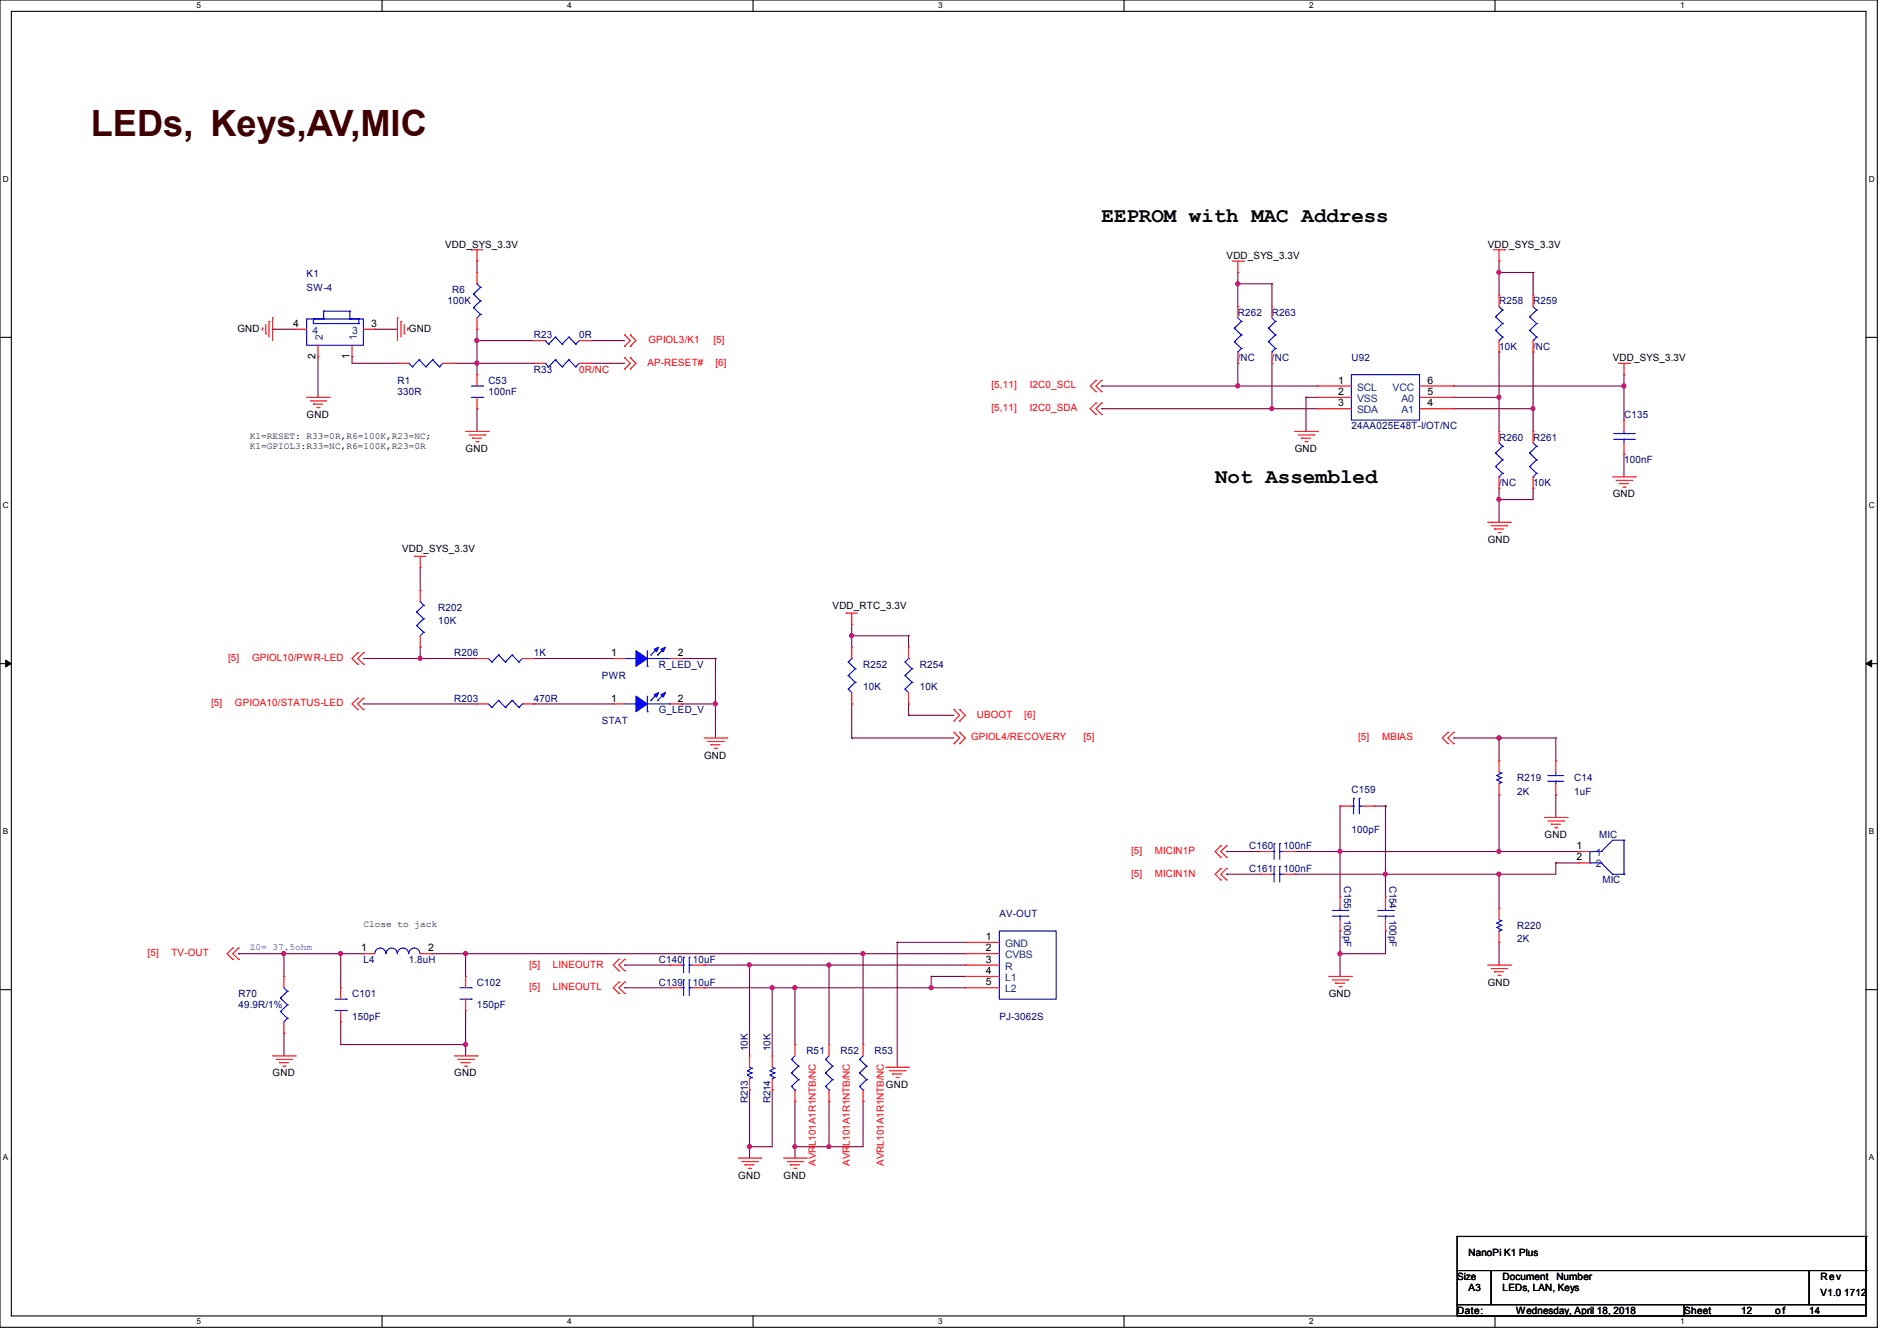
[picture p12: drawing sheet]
<svg xmlns="http://www.w3.org/2000/svg" width="297mm" height="210mm" viewBox="0 0 297 210" stroke-linecap="round" stroke-linejoin="round" font-family="sans-serif">
<path d="M0 0h293.9v207.9h-293.9zM1.8 1.8h290.3v204.3h-290.3z" fill="none" stroke="#000" stroke-width=".17"/>
<g fill="#fff">
<path d="M30.8 .2h.7v1.4h-.7z"/>
<path d="M30.8 206.2h.7v1.4h-.7z"/>
</g>
<path d="M59.8 0v1.8M59.8 206.1v1.8" fill="none" stroke="#000" stroke-width=".17"/>
<g fill="#fff">
<path d="M88.8 .2h.7v1.4h-.7z"/>
<path d="M88.8 206.2h.7v1.4h-.7z"/>
</g>
<path d="M117.9 0v1.8M117.9 206.1v1.8" fill="none" stroke="#000" stroke-width=".17"/>
<g fill="#fff">
<path d="M146.9 .2h.7v1.4h-.7z"/>
<path d="M146.9 206.2h.7v1.4h-.7z"/>
</g>
<path d="M176 0v1.8M176 206.1v1.8" fill="none" stroke="#000" stroke-width=".17"/>
<g fill="#fff">
<path d="M205 .2h.7v1.4h-.7z"/>
<path d="M205 206.2h.7v1.4h-.7z"/>
</g>
<path d="M234.1 0v1.8M234.1 206.1v1.8" fill="none" stroke="#000" stroke-width=".17"/>
<g fill="#fff">
<path d="M263.1 .2h.6v1.4h-.6z"/>
<path d="M263.1 206.2h.6v1.4h-.6z"/>
<path d="M.5 27.3h.9v1.4h-.9z"/>
<path d="M292.6 27.3h.9v1.4h-.9z"/>
<path d="M.5 78.4h.9v1.4h-.9z"/>
<path d="M292.6 78.4h.9v1.4h-.9z"/>
</g>
<path d="M0 52.8h1.8M292.1 52.8h1.8" fill="none" stroke="#000" stroke-width=".17"/>
<g fill="#fff">
<path d="M.5 129.5h.8v1.4h-.8z"/>
<path d="M292.6 129.5h.8v1.4h-.8z"/>
</g>
<path d="M0 103.9h1.8M292.1 103.9h1.8" fill="none" stroke="#000" stroke-width=".17"/>
<path d="M.9 103.4l.9 .5-.9 .5zM292.1 103.9l.9-.5v1z" fill="#000" stroke="#000" stroke-width=".16"/>
<g fill="#fff">
<path d="M.5 180.5h.8v1.4h-.8z"/>
<path d="M292.6 180.5h.8v1.4h-.8z"/>
</g>
<g fill="none" stroke="#000" stroke-width=".17">
<path d="M0 155h1.8M292.1 155h1.8M228.1 199h5.4v5.3h-5.4zM228.1 193.6h.1M228.1 193.6v5.4M228.1 193.6h64M233.5 199h49.8v5.3h-49.8zM283.3 199h8.8v5.3h-8.8zM292.1 193.6h.1M292.1 199h.1M292.1 193.6v5.4M228.1 204.3h35.6v1.8h-35.6z"/>
<path d="M263.7 204.3h28.4v1.8h-28.4z"/>
</g>
<g fill="none" stroke="#800040" stroke-width=".17">
<path d="M42.7 51.6h.1M42.7 51.6h3.5M49.8 55.8h.1M49.8 55.8v6.4M55.1 55.8h.1M55.1 55.8v1.1h7.1M58.7 51.6h.1M58.7 51.6h3.5M62.2 56.9h.1M71.1 56.9h.1M71.1 56.9h12.5M74.7 56.9h.1"/>
<path d="M74.7 40.9h.1M74.7 53.3h.1M74.7 51.6h.1M74.7 40.9v1.8M74.7 51.6v7.1M74.7 53.3h8.9M92.5 53.3h.1M92.5 56.9h.1M92.5 56.9h5.3M92.5 53.3h5.3M193.8 44.4h.1M193.8 56.9h.1"/>
<path d="M193.8 42.7h.1M193.8 42.7v5.3M193.8 56.9v3.6M193.8 44.4h5.3M199.1 44.4h.1M199.1 56.9h.1M199.1 44.4v3.6M199.1 56.9v7.1M234.7 42.7h.1M234.7 55.1h.1M234.7 40.9h.1M234.7 40.9v5.3"/>
<path d="M234.7 55.1v12.5M234.7 42.7h5.3M240 42.7h.1M240 55.1h.1M240 42.7v3.5M240 55.1v12.5M254.3 58.7h.1M254.3 58.7v7.1M74.7 64h.1M74.7 64v3.6M172.5 60.5h.1M172.5 64h.1"/>
<path d="M172.5 60.5h33.7M172.5 64h33.7M193.8 60.5h.1M199.1 64h.1M204.5 62.2h.1M204.5 62.2h1.7M204.5 62.2v5.4M227.6 60.5h.1M227.6 62.2h.1M227.6 64h.1M227.6 60.5h26.7M227.6 64h12.4"/>
<path d="M227.6 62.2h7.1M234.7 62.2h.1M234.7 78.2h.1M234.7 76.5h.1M234.7 76.5v5.3M240 64h.1M240 76.5h.1M240 76.5v1.7h-5.3M254.3 60.5h.1M254.3 71.1h.1M254.3 71.1v3.6M65.8 88.9h.1"/>
<path d="M65.8 88.9v3.6M133.3 99.6h.1M133.3 97.8h.1M133.3 97.8v3.5M133.3 99.6h8.9M142.2 99.6h.1M142.2 99.6v1.7M56.9 110.2h.1M56.9 103.1h.1M56.9 110.2h17.8M56.9 103.1h17.8M65.8 103.1h.1"/>
<path d="M65.8 101.3h.1M65.8 101.3v1.8M83.6 110.2h.1M83.6 103.1h.1M83.6 110.2h12.4M83.6 103.1h12.4M106.7 103.1h.1M106.7 110.2h.1M106.7 110.2h5.3M106.7 103.1h5.3M112 110.2h.1M112 103.1h.1"/>
<path d="M112 103.1v12.5M133.3 110.2h.1M133.3 115.6h.1M133.3 110.2v5.4M133.3 115.6h16.1M142.2 110.2h.1M142.2 112h.1M142.2 110.2v1.8M142.2 112h7.2M227.6 115.6h.1M227.6 115.6h16M234.7 115.6h.1"/>
<path d="M234.7 115.6v3.5M243.6 115.6h.1M243.6 115.6v3.5M192 133.3h.1M192 136.9h.1M192 136.9h5.4M192 133.3h5.4M202.7 133.3h.1M202.7 136.9h.1M202.7 133.3h44.4M209.8 133.3h.1M209.8 126.2h.1"/>
<path d="M209.8 126.2v14.3M215.1 126.2h1.8M216.9 136.9h.1M216.9 126.2h.1M216.9 126.2v14.3M234.7 136.9h.1M234.7 124.5h.1M234.7 133.3h.1M234.7 124.5v8.8M234.7 136.9v5.3M243.6 124.5h.1M243.6 135.1h.1"/>
<path d="M243.6 124.5v3.5M243.6 135.1v1.8h-40.9M243.6 135.1h3.5M37.3 149.4h.1M37.3 149.4h19.6M44.4 149.4h.1M44.4 149.4v3.5M53.3 149.4h.1M53.3 149.4v5.3M67.6 149.4h.1M67.6 149.4h83.5M72.9 149.4h.1"/>
<path d="M72.9 158.2h.1M72.9 149.4v3.5M72.9 158.2v7.2M97.8 151.1h.1M97.8 154.7h.1M97.8 151.1h7.1M97.8 154.7h7.1M110.2 154.7h.1M110.2 151.1h.1M110.2 151.1h40.9M110.2 154.7h40.9M117.3 151.1h.1"/>
<path d="M117.3 151.1v14.3M120.9 154.7h.1M120.9 154.7v10.7M124.5 154.7h.1M124.5 154.7v8.9M129.8 151.1h.1M129.8 151.1v12.5M135.1 149.4h.1M135.1 149.4v14.2M140.5 147.6h.1M140.5 147.6v19.5M140.5 147.6h10.6"/>
<path d="M145.8 152.9h.1M145.8 154.7h.1M145.8 152.9h5.3M145.8 152.9v1.8M209.8 149.4h.1M209.8 145.8h.1M209.8 145.8v7.1M216.9 145.8h.1M216.9 145.8v3.6h-7.1M234.7 147.6h.1M234.7 147.6v3.5M44.4 161.8h.1"/>
<path d="M44.4 161.8v3.6M53.3 160h.1M53.3 163.6h.1M53.3 160v3.6M53.3 163.6h19.6M72.9 163.6h.1M117.3 179.6h.1M117.3 170.7h.1M117.3 170.7v10.7M120.9 170.7h.1M120.9 170.7v8.9h-3.6M124.5 179.6h.1"/>
<path d="M124.5 172.5h.1M124.5 172.5v8.9M129.8 179.6h.1M129.8 172.5h.1M129.8 172.5v7.1M135.1 172.5h.1M135.1 172.5v7.1h-10.6"/>
</g>
<g fill="#f0f" stroke="#f0f" stroke-width=".17">
<circle cx="112" cy="110.2" r=".32"/>
<circle cx="65.8" cy="103.1" r=".32"/>
<circle cx="133.3" cy="99.5" r=".32"/>
<circle cx="254.2" cy="60.4" r=".32"/>
<circle cx="199.1" cy="64" r=".32"/>
<circle cx="234.7" cy="42.7" r=".32"/>
<circle cx="234.7" cy="62.2" r=".32"/>
<circle cx="240" cy="64" r=".32"/>
<circle cx="234.7" cy="78.2" r=".32"/>
<circle cx="193.8" cy="60.4" r=".32"/>
<circle cx="193.8" cy="44.4" r=".32"/>
<circle cx="74.7" cy="56.9" r=".32"/>
<circle cx="74.7" cy="53.3" r=".32"/>
<circle cx="129.8" cy="151.1" r=".32"/>
<circle cx="135.1" cy="149.3" r=".32"/>
<circle cx="124.4" cy="179.6" r=".32"/>
<circle cx="129.8" cy="179.6" r=".32"/>
<circle cx="124.4" cy="154.7" r=".32"/>
<circle cx="117.3" cy="151.1" r=".32"/>
<circle cx="72.9" cy="149.3" r=".32"/>
<circle cx="44.4" cy="149.3" r=".32"/>
<circle cx="53.3" cy="149.3" r=".32"/>
<circle cx="145.8" cy="154.7" r=".32"/>
<circle cx="117.3" cy="179.6" r=".32"/>
<circle cx="120.9" cy="154.7" r=".32"/>
<circle cx="72.9" cy="163.6" r=".32"/>
<circle cx="234.7" cy="136.9" r=".32"/>
<circle cx="234.7" cy="133.3" r=".32"/>
<circle cx="209.8" cy="133.3" r=".32"/>
<circle cx="216.9" cy="136.9" r=".32"/>
<circle cx="209.8" cy="149.3" r=".32"/>
<circle cx="234.7" cy="115.5" r=".32"/>
</g>
<g fill="none" stroke="#f00" stroke-width=".17">
<path d="M73.8 39.1h.1M73.8 39.1h1.8M74.7 39.1v1.8M233.8 39.1h1.8M234.7 39.1v1.8M235.6 39.1h.1M41.1 51.4h.1M41.1 51.4v.3M41.6 52.3h.1M41.6 50.8v1.5M42.1 50.3h.1M42.1 50.3v2.5"/>
<path d="M42.7 49.8h.1M42.7 49.8v3.5M46.2 51.6h.1M46.2 51.6h1.8M49.8 55.8h.1M49.8 54.1v1.7M55.1 55.8h.1M55.1 54.1v1.7M56.9 51.6h1.8M58.7 51.6h.1M62.2 49.8h.1M62.2 56.9h.1"/>
<path d="M62.2 56.9h1.8M62.2 49.8v3.5M62.8 50.3h.1M62.8 50.3v2.5M63.3 52.3h.1M63.3 50.8v1.5M63.8 51.4h.1M63.8 51.4v.3M69.3 56.9h1.8M71.1 56.9h.1M74.7 40.9h.1M74.7 51.6h.1"/>
<path d="M74.7 42.7h.1M74.7 58.7h.1M74.7 42.7v1.7M74.7 49.8v1.8M74.7 58.7v1.8M83.6 53.3h.1M83.6 56.9h.1M83.6 56.9h1.7M83.6 53.3h1.7M90.7 56.9h1.8M90.7 53.3h1.8M92.5 53.3h.1"/>
<path d="M92.5 56.9h.1M97.8 57.8h.1M97.8 56h.1M97.8 52.5h.1M97.8 54.2h.1M97.8 56l.9 .9-.9 .9M97.8 52.5l.9 .8-.9 .9M98.7 57.8h.1M98.7 56h.1M98.7 52.5h.1M98.7 54.2h.1M98.7 56l.9 .9-.9 .9"/>
<path d="M98.7 52.5l.9 .8-.9 .9M171.6 59.6h.1M171.6 59.6l-.9 .9 .9 .8M172.5 59.6h.1M172.5 59.6l-.9 .9 .9 .8M192.9 40.9h1.8M193.8 42.7h.1M193.8 48h.1M193.8 56.9h.1M193.8 40.9v1.8M193.8 48v1.8M193.8 55.1v1.8"/>
<path d="M194.7 40.9h.1M199.1 48h.1M199.1 56.9h.1M199.1 48v1.8M199.1 55.1v1.8M234.7 40.9h.1M234.7 46.2h.1M234.7 55.1h.1M234.7 46.2v1.8M234.7 53.3v1.8M240 46.2h.1M240 55.1h.1"/>
<path d="M240 46.2v1.8M240 53.3v1.8M253.4 56.9h1.7M254.3 58.7h.1M254.3 56.9v1.8M255.1 56.9h.1M48 62.2h3.6M48.6 62.8h2.4M49.1 63.3h.1M49.1 63.3h1.4M49.6 63.8h.4M50 63.8h.1"/>
<path d="M51 62.8h.1M51.6 62.2h.1M72.9 67.6h3.6M73.4 68.1h2.5M74 68.6h.1M74 68.6h1.4M74.5 69.2h.3M74.7 64h.1M74.7 62.2v1.8M74.8 69.2h.1M75.9 68.1h.1M76.5 67.6h.1"/>
<path d="M171.6 61.3h.1M171.6 64.9h.1M171.6 63.1h.1M171.6 63.1l-.9 .9 .9 .9M172.5 61.3h.1M172.5 64.9h.1M172.5 63.1h.1M172.5 63.1l-.9 .9 .9 .9M202.7 67.6h3.5M203.2 68.1h2.5M203.8 68.6h.1M203.8 68.6h1.4"/>
<path d="M204.3 69.2h.3M204.6 69.2h.1M205.7 68.1h.1M206.2 67.6h.1M206.2 60.5h.1M206.2 62.2h.1M206.2 64h.1M206.2 62.2h5.4M206.2 60.5h5.4M206.2 64h5.4M222.2 62.2h5.4M222.2 60.5h5.4"/>
<path d="M222.2 64h5.4M227.6 64h.1M227.6 62.2h.1M227.6 60.5h.1M234.7 67.6h.1M234.7 76.5h.1M234.7 67.6v1.7M234.7 74.7v1.8M240 67.6h.1M240 76.5h.1M240 67.6v1.7M240 74.7v1.8"/>
<path d="M252.5 74.7h3.5M253 75.2h2.5M253.5 75.7h.1M253.5 75.7h1.5M254.1 76.3h.3M254.3 65.8h.1M254.3 71.1h.1M254.3 65.8v1.8M254.3 69.3v1.8M254.4 76.3h.1M255.5 75.2h.1M256 74.7h.1"/>
<path d="M64.9 87.1h.1M64.9 87.1h1.8M65.8 88.9h.1M65.8 92.5h.1M65.8 87.1v1.8M65.8 92.5v1.7M65.8 99.6v1.7M132.5 96h.1M132.5 96h1.7M133.3 97.8h.1M133.3 96v1.8M232.9 81.8h3.6"/>
<path d="M233.5 82.3h2.4M234 82.8h.1M234 82.8h1.4M234.5 83.4h.4M234.9 83.4h.1M235.9 82.3h.1M236.5 81.8h.1M56 104h.1M56 102.2h.1M56 111.1h.1M56 109.3h.1M56 102.2l-.9 .9 .9 .9"/>
<path d="M56 109.3l-.9 .9 .9 .9M56.9 104h.1M56.9 102.2h.1M56.9 111.1h.1M56.9 109.3h.1M56.9 102.2l-.9 .9 .9 .9M56.9 109.3l-.9 .9 .9 .9M65.8 101.3h.1M74.7 103.1h.1M74.7 110.2h.1M74.7 110.2h1.8M74.7 103.1h1.8"/>
<path d="M81.8 110.2h1.8M81.8 103.1h1.8M83.6 103.1h.1M83.6 110.2h.1M96 110.2h.1M96 103.1h.1M96 110.2h1.8M96 103.1h1.8M104.9 110.2h1.8M104.9 103.1h1.8M106.7 110.2h.1M106.7 103.1h.1"/>
<path d="M110.2 115.6h3.6M110.8 116.1h2.4M111.3 116.6h.1M111.3 116.6h1.4M111.8 117.2h.4M112.2 117.2h.1M113.2 116.1h.1M113.8 115.6h.1M133.3 110.2h.1M133.3 101.3h.1M133.3 101.3v1.8M133.3 108.5v1.7"/>
<path d="M142.2 110.2h.1M142.2 101.3h.1M142.2 101.3v1.8M142.2 108.5v1.7M149.4 116.5h.1M149.4 114.7h.1M149.4 112.9h.1M149.4 111.1h.1M149.4 114.7l.8 .9-.8 .9M149.4 111.1l.8 .9-.8 .9M150.2 116.5h.1M150.2 114.7h.1"/>
<path d="M150.2 112.9h.1M150.2 111.1h.1M150.2 114.7l.9 .9-.9 .9M150.2 111.1l.9 .9-.9 .9M226.7 116.5h.1M226.7 114.7h.1M226.7 114.7l-.9 .9 .9 .9M227.6 116.5h.1M227.6 114.7h.1M227.6 114.7l-.9 .9 .9 .9M234.7 119.1h.1M234.7 119.1v1.8"/>
<path d="M243.6 119.1h.1M243.6 119.1v1.8M191.1 134.2h.1M191.1 132.5h.1M191.1 137.8h.1M191.1 136h.1M191.1 132.5l-.9 .8 .9 .9M191.1 136l-.9 .9 .9 .9M192 134.2h.1M192 132.5h.1M192 137.8h.1M192 136h.1"/>
<path d="M192 132.5l-.9 .8 .9 .9M192 136l-.9 .9 .9 .9M197.4 133.3h.1M197.4 136.9h.1M197.4 133.3h1.7M197.4 136.9h1.7M200.9 133.3h1.8M200.9 136.9h1.8M202.7 133.3h.1M202.7 136.9h.1M209.8 126.2h.1M209.8 126.2h1.8"/>
<path d="M213.4 126.2h1.7M215.1 126.2h.1M234.7 124.5h.1M234.7 122.7v1.8M241.8 128h3.6M242.4 128.6h2.4M242.9 129.1h.1M242.9 129.1h1.4M243.4 129.6h.4M243.6 124.5h.1M243.6 122.7v1.8M243.8 129.6h.1"/>
<path d="M244.8 128.6h.1M245.4 128h.1M247.1 133.3h.1M247.1 135.1h.1M247.1 133.3h1.8M247.1 135.1h1.8M36.4 150.2h.1M36.4 148.5h.1M36.4 148.5l-.8 .9 .8 .8M37.3 150.2h.1M37.3 148.5h.1M37.3 148.5l-.9 .9 .9 .8"/>
<path d="M44.4 152.9h.1M44.4 152.9v1.8M53.3 154.7h.1M53.3 154.7v1.8M53.3 158.2v1.8M56.9 149.4h.1M56.9 149.4h1.8M65.8 149.4h1.8M67.6 149.4h.1M72.9 158.2h.1M72.9 152.9h.1M72.9 152.9v1.8"/>
<path d="M72.9 156.5v1.7M96.9 152h.1M96.9 150.2h.1M96.9 155.6h.1M96.9 153.8h.1M96.9 150.2l-.9 .9 .9 .9M96.9 153.8l-.9 .9 .9 .9M97.8 152h.1M97.8 150.2h.1M97.8 155.6h.1M97.8 153.8h.1M97.8 150.2l-.9 .9 .9 .9"/>
<path d="M97.8 153.8l-.9 .9 .9 .9M104.9 154.7h.1M104.9 151.1h.1M104.9 151.1h1.8M104.9 154.7h1.8M108.5 151.1h1.7M108.5 154.7h1.7M110.2 154.7h.1M110.2 151.1h.1M151.1 147.6h.1M151.1 149.4h.1M151.1 151.1h.1"/>
<path d="M151.1 152.9h.1M151.1 154.7h.1M151.1 151.1h5.4M151.1 152.9h5.4M151.1 154.7h5.4M151.1 147.6h5.4M151.1 149.4h5.4M208 152.9h3.6M208.6 153.5h2.4M209.1 154h.1M209.1 154h1.4M209.6 154.5h.4"/>
<path d="M209.8 140.5h.1M209.8 145.8h.1M209.8 140.5v1.7M209.8 144v1.8M210 154.5h.1M211 153.5h.1M211.6 152.9h.1M216.9 140.5h.1M216.9 145.8h.1M216.9 140.5v1.7M216.9 144v1.8M232.9 151.1h3.6"/>
<path d="M233.5 151.7h2.4M234 152.2h.1M234 152.2h1.4M234.5 152.7h.4M234.7 142.2h.1M234.7 147.6h.1M234.7 142.2v1.8M234.7 145.8v1.8M234.9 152.7h.1M235.9 151.7h.1M236.5 151.1h.1M42.7 165.4h3.5"/>
<path d="M43.2 165.9h2.5M43.7 166.4h.1M43.7 166.4h1.5M44.3 167h.3M44.4 161.8h.1M44.4 160v1.8M44.6 167h.1M45.7 165.9h.1M46.2 165.4h.1M53.3 160h.1M71.1 165.4h3.6M71.7 165.9h2.4"/>
<path d="M72.2 166.4h.1M72.2 166.4h1.4M72.7 167h.4M73.1 167h.1M74.1 165.9h.1M74.7 165.4h.1M117.3 165.4h.1M117.3 170.7h.1M117.3 165.4v1.7M117.3 168.9v1.8M120.9 165.4h.1M120.9 170.7h.1"/>
<path d="M120.9 165.4v1.7M120.9 168.9v1.8M124.5 163.6h.1M124.5 172.5h.1M124.5 163.6v1.8M124.5 170.7v1.8M129.8 163.6h.1M129.8 172.5h.1M129.8 163.6v1.8M129.8 170.7v1.8M135.1 163.6h.1M135.1 172.5h.1"/>
<path d="M135.1 163.6v1.8M135.1 170.7v1.8M138.7 167.1h3.5M139.2 167.7h2.5M139.7 168.2h.1M139.7 168.2h1.5M140.3 168.7h.3M140.6 168.7h.1M141.7 167.7h.1M142.2 167.1h.1M115.6 181.4h3.5M116.1 181.9h2.5"/>
<path d="M116.6 182.4h.1M116.6 182.4h1.5M117.2 183h.3M117.5 183h.1M118.6 181.9h.1M119.1 181.4h.1M122.7 181.4h3.5M123.2 181.9h2.5M123.7 182.4h.1M123.7 182.4h1.5M124.3 183h.3M124.6 183h.1"/>
<path d="M125.7 181.9h.1M126.2 181.4h.1"/>
</g>
<g fill="none" stroke="#00f" stroke-width=".17">
<path d="M48 50h8.9v4.1h-8.9zM49.1 50.7h.1M49.1 50h.1M49.1 50.7h7.1M49.1 50v.7M49.1 50h1.6M50.7 50h.1M50.7 48.7h.1M50.7 48.7v1.3M50.7 48.7h4.1M54.8 48.7h.1M54.8 50h.1"/>
<path d="M54.8 50h1.4M54.8 48.7v1.3M56.2 50h.1M56.2 50.7h.1M56.2 50v.7M64 56.9h.1M64 56.9l.6 .5M64.6 57.4h.1M65.6 56.3h.1M65.6 56.3l1.1 1.1M65.6 56.3l-1 1.1M66.7 57.4h.1"/>
<path d="M67.7 56.3h.1M67.7 56.3l1.1 1.1M67.7 56.3l-1 1.1M68.8 57.4h.1M69.3 56.9l-.5 .5M74.1 48.2h.1M74.1 46.1h.1M74.1 48.2l1.1 1M74.1 46.1l1.1 1M74.7 44.4h.1M74.7 44.4l.5 .6M75.2 49.2h.1"/>
<path d="M75.2 47.1h.1M75.2 45h.1M75.2 49.2l-.5 .6M75.2 47.1l-1.1 1.1M75.2 45l-1.1 1.1M85.3 53.3h.1M85.3 56.9h.1M85.3 53.3l.6 .6M85.3 56.9l.6 .5M85.9 53.9h.1M85.9 57.4h.1M87 52.8h.1"/>
<path d="M87 56.3h.1M87 52.8l1 1.1M87 52.8l-1.1 1.1M87 56.3l1 1.1M87 56.3l-1.1 1.1M88 53.9h.1M88 57.4h.1M89.1 52.8h.1M89.1 56.3h.1M89.1 52.8l1 1.1M89.1 52.8l-1.1 1.1M89.1 56.3l1 1.1"/>
<path d="M89.1 56.3l-1.1 1.1M90.1 53.9h.1M90.1 57.4h.1M90.7 53.3l-.6 .6M90.7 56.9l-.6 .5M193.3 51.4h.1M193.3 53.5h.1M193.3 51.4l1.1 1.1M193.3 53.5l1.1 1.1M193.8 55.1h.1M193.8 49.8l.6 .5M194.4 50.3h.1"/>
<path d="M194.4 52.5h.1M194.4 54.6h.1M194.4 50.3l-1.1 1.1M194.4 52.5l-1.1 1M194.4 54.6l-.6 .5M198.6 51.4h.1M198.6 53.5h.1M198.6 51.4l1.1 1.1M198.6 53.5l1.1 1.1M199.1 55.1h.1M199.1 49.8l.6 .5M199.7 50.3h.1"/>
<path d="M199.7 52.5h.1M199.7 54.6h.1M199.7 50.3l-1.1 1.1M199.7 52.5l-1.1 1M199.7 54.6l-.6 .5M211.6 58.7h10.6v7.1h-10.6zM234.1 49.6h.1M234.1 51.7h.1M234.1 49.6l1.1 1.1M234.1 51.7l1.1 1.1M234.7 53.3h.1M234.7 48l.5 .6"/>
<path d="M235.2 48.6h.1M235.2 50.7h.1M235.2 52.8h.1M235.2 48.6l-1.1 1M235.2 50.7l-1.1 1M235.2 52.8l-.5 .5M239.5 49.6h.1M239.5 51.7h.1M239.5 49.6l1.1 1.1M239.5 51.7l1.1 1.1M240 53.3h.1M240 48l.6 .6"/>
<path d="M240.6 48.6h.1M240.6 50.7h.1M240.6 52.8h.1M240.6 48.6l-1.1 1M240.6 50.7l-1.1 1M240.6 52.8l-.6 .5M73.8 62.2h1.8M73.8 60.5h1.8M75.6 62.2h.1M75.6 60.5h.1M234.1 71h.1M234.1 73.1h.1"/>
<path d="M234.1 71l1.1 1M234.1 73.1l1.1 1M234.7 74.7h.1M234.7 69.3l.5 .6M235.2 69.9h.1M235.2 72h.1M235.2 74.1h.1M235.2 69.9l-1.1 1.1M235.2 72l-1.1 1.1M235.2 74.1l-.5 .6M239.5 71h.1M239.5 73.1h.1"/>
<path d="M239.5 71l1.1 1M239.5 73.1l1.1 1M240 74.7h.1M240 69.3l.6 .6M240.6 69.9h.1M240.6 72h.1M240.6 74.1h.1M240.6 69.9l-1.1 1.1M240.6 72l-1.1 1.1M240.6 74.1l-.6 .6M252.6 68.8h3.3M252.6 67.9h3.3"/>
<path d="M254.3 67.9h.1M254.3 68.8h.1M254.3 67.6v.3M254.3 68.8v.5M255.9 68.8h.1M255.9 67.9h.1M65.2 98h.1M65.2 95.8h.1M65.2 98l1.1 1M65.2 95.8l1.1 1.1M65.8 94.2h.1M65.8 94.2l.5 .6"/>
<path d="M66.3 99h.1M66.3 96.9h.1M66.3 94.8h.1M66.3 99l-.5 .6M66.3 96.9l-1.1 1.1M66.3 94.8l-1.1 1M76.5 103.1l.5 .6M76.5 110.2l.5 .6M77 103.7h.1M77 110.8h.1M78.1 102.6h.1M78.1 109.7h.1"/>
<path d="M78.1 102.6l-1.1 1.1M78.1 102.6l1 1.1M78.1 109.7l-1.1 1.1M78.1 109.7l1 1.1M79.1 103.7h.1M79.1 110.8h.1M80.2 102.6h.1M80.2 109.7h.1M80.2 102.6l-1.1 1.1M80.2 102.6l1 1.1M80.2 109.7l-1.1 1.1M80.2 109.7l1 1.1"/>
<path d="M81.2 103.7h.1M81.2 110.8h.1M81.8 103.1h.1M81.8 110.2h.1M81.8 103.1l-.6 .6M81.8 110.2l-.6 .6M97.8 110.2h1.8M97.8 103.1h1.8M99.6 110.2h.1M99.6 103.1h.1M101.3 111.5h.1M101.3 104.4h.1"/>
<path d="M101.3 101.9v2.5M101.3 109v2.5M101.3 110.2h3.6M101.3 103.1h3.6M101.9 109.7h.1M101.9 102.6h.1M103 109.7h.1M103 102.6h.1M103 108.6l-1.1 1.1M103 101.5l-1.1 1.1M104 108.6l-1 1.1M104 101.5l-1 1.1"/>
<path d="M104.9 110.2h.1M104.9 103.1h.1M132.8 107.9h.1M132.8 105.8h.1M132.8 103.7h.1M132.8 107.9l.5 .6M132.8 105.8l1.1 1M132.8 103.7l1.1 1M133.3 103.1h.1M133.3 103.1l-.5 .6M133.9 106.8h.1M133.9 104.7h.1"/>
<path d="M133.9 106.8l-1.1 1.1M133.9 104.7l-1.1 1.1M141.7 107.9h.1M141.7 105.8h.1M141.7 103.7h.1M141.7 107.9l.5 .6M141.7 105.8l1.1 1M141.7 103.7l1.1 1M142.2 103.1h.1M142.2 103.1l-.5 .6M142.8 106.8h.1M142.8 104.7h.1"/>
<path d="M142.8 106.8l-1.1 1.1M142.8 104.7l-1.1 1.1M199.1 133.3h.4M199.1 136.9h.4M199.5 133.3h.1M199.5 132.1h.1M199.5 136.9h.1M199.5 135.7h.1M199.5 132.1v2.5M199.5 135.7v2.4M200.4 132.1h.1M200.4 133.3h.1"/>
<path d="M200.4 135.7h.1M200.4 136.9h.1M200.4 133.3h.5M200.4 132.1v2.5M200.4 135.7v2.4M200.4 136.9h.5M211.6 126.2h.3M211.9 126.2h.1M211.9 125h.1M211.9 125v2.5M212.8 125h.1M212.8 126.2h.1"/>
<path d="M212.8 126.2h.6M212.8 125v2.5M234.4 121.5h.1M234.4 122.1h.1M234.4 121.5l.6 .3M234.4 122.1l.6 .4M234.7 122.7h.1M234.7 120.9l.3 .2M235 121.1h.1M235 121.8h.1M235 122.5h.1M235 121.1l-.6 .4"/>
<path d="M235 121.8l-.6 .3M235 122.5l-.3 .2M242.4 121.5h.1M242.4 122.3h.1M242.4 121.5h2.4M242.4 122.3h2.4M243.6 122.3h.1M243.6 121.5h.1M243.6 120.9v.6M243.6 122.3v.4M248.9 135.1h.1M248.9 133.3h.1"/>
<path d="M248.9 133.3h1.8M248.9 135.1h1.8M248.9 133.3v1.8M250.7 133.3h.1M250.7 135.1h.1M250.7 135.1l1.8 1.8h1.8M254.3 136.9h.1M254.3 131.6h.1M254.3 131.6v5.3M254.3 131.6h-1.8l-1.8 1.7M43.9 156.3h.1M43.9 158.4h.1"/>
<path d="M43.9 156.3l1.1 1.1M43.9 158.4l1.1 1.1M44.4 154.7l.6 .5M45 155.2h.1M45 157.4h.1M45 159.5h.1M45 155.2l-1.1 1.1M45 157.4l-1.1 1M45 159.5l-.6 .5M52.5 158.2h1.7M52.5 156.5h1.7M54.2 158.2h.1"/>
<path d="M54.2 156.5h.1M58.7 149.4a.87 .87 0 0 1 .8-.9 .87 .87 0 0 1 .9 .9M60.5 149.4a.87 .87 0 0 1 .8-.9 .87 .87 0 0 1 .9 .9M62.2 149.4a.87 .87 0 0 1 .9-.9 .87 .87 0 0 1 .9 .9M64 149.4a.87 .87 0 0 1 .9-.9 .87 .87 0 0 1 .8 .9M72 154.7h1.8M72 156.5h1.8M73.8 156.5h.1M73.8 154.7h.1M106.7 154.7h.3M106.7 151.1h.3M107 154.7h.1"/>
<path d="M107 153.5h.1M107 151.1h.1M107 149.9h.1M107 149.9v2.5M107 153.5v2.4M107.9 153.5h.1M107.9 154.7h.1M107.9 149.9h.1M107.9 151.1h.1M107.9 154.7h.6M107.9 149.9v2.5M107.9 153.5v2.4"/>
<path d="M107.9 151.1h.6M156.5 145.8h8.9v10.7h-8.9zM208.6 143.5h2.4M208.6 142.6h2.4M209.8 142.6h.1M209.8 143.5h.1M209.8 142.2v.4M209.8 143.5v.5M211 143.5h.1M211 142.6h.1M215.7 143.5h2.4M215.7 142.6h2.4"/>
<path d="M216.9 142.6h.1M216.9 143.5h.1M216.9 142.2v.4M216.9 143.5v.5M218.1 143.5h.1M218.1 142.6h.1M234.4 144.6h.1M234.4 145.2h.1M234.4 144.6l.6 .3M234.4 145.2l.6 .4M234.7 145.8h.1M234.7 144l.3 .2"/>
<path d="M235 144.2h.1M235 144.9h.1M235 145.6h.1M235 144.2l-.6 .4M235 144.9l-.6 .3M235 145.6l-.3 .2M44.4 160h.1M117 167.7h.1M117 168.4h.1M117 167.7l.7 .3M117 168.4l.7 .3M117.3 168.9h.1"/>
<path d="M117.3 167.1l.4 .2M117.7 167.3h.1M117.7 168h.1M117.7 168.7h.1M117.7 167.3l-.7 .4M117.7 168l-.7 .4M117.7 168.7l-.4 .2M120.6 167.7h.1M120.6 168.4h.1M120.6 167.7l.6 .3M120.6 168.4l.6 .3M120.9 168.9h.1"/>
<path d="M120.9 167.1l.3 .2M121.2 167.3h.1M121.2 168h.1M121.2 168.7h.1M121.2 167.3l-.6 .4M121.2 168l-.6 .4M121.2 168.7l-.3 .2M123.9 165.9h.1M123.9 168h.1M123.9 170.1h.1M123.9 165.9l1.1 1.1M123.9 168l1.1 1.1"/>
<path d="M123.9 170.1l.6 .6M124.5 170.7h.1M124.5 165.4l-.6 .5M125 167h.1M125 169.1h.1M125 167l-1.1 1M125 169.1l-1.1 1M129.2 165.9h.1M129.2 168h.1M129.2 170.1h.1M129.2 165.9l1.1 1.1M129.2 168l1.1 1.1"/>
<path d="M129.2 170.1l.6 .6M129.8 170.7h.1M129.8 165.4l-.6 .5M130.3 167h.1M130.3 169.1h.1M130.3 167l-1.1 1M130.3 169.1l-1.1 1M134.6 165.9h.1M134.6 168h.1M134.6 170.1h.1M134.6 165.9l1.1 1.1M134.6 168l1.1 1.1"/>
<path d="M134.6 170.1l.5 .6M135.1 170.7h.1M135.1 165.4l-.5 .5M135.7 167h.1M135.7 169.1h.1M135.7 167l-1.1 1M135.7 169.1l-1.1 1"/>
</g>
<g fill="#00f" stroke="#00f" stroke-width=".17">
<path d="M99.6 109l1.7 1.2-1.7 1.3z" fill-rule="evenodd"/>
<path d="M103.5 108.8l.7-.3-.4 .7z" fill-rule="evenodd"/>
<path d="M102.4 108.8l.7-.3-.3 .7z" fill-rule="evenodd"/>
<path d="M99.6 101.9l1.7 1.2-1.7 1.3z" fill-rule="evenodd"/>
<path d="M103.5 101.7l.7-.4-.4 .8z" fill-rule="evenodd"/>
<path d="M102.4 101.7l.7-.4-.3 .8z" fill-rule="evenodd"/>
</g>
<text font-size="5.7" fill="#400000" x="14.2" y="21.3">LEDs, Keys,AV,MIC</text>
<g font-size="3.3">
<text x="172.5" y="34.7">EEPROM with MAC Address</text>
<text x="190.2" y="75.6">Not Assembled</text>
</g>
<g font-size="1.6">
<text x="69.7" y="38.8">VDD_SYS_3.3V</text>
<text x="192" y="40.6">VDD_SYS_3.3V</text>
<text x="232.9" y="38.8">VDD_SYS_3.3V</text>
<text x="37.2" y="51.9">GND</text>
<text x="45.9" y="51.2">4</text>
<text x="58.1" y="51.2">3</text>
<text x="64" y="51.9">GND</text>
<text x="49.4" y="56.2" transform="rotate(-90 49.4 56.2)">2</text>
<text x="54.7" y="56.2" transform="rotate(-90 54.7 56.2)">1</text>
<text x="252.5" y="56.6">VDD_SYS_3.3V</text>
<text x="48" y="65.4">GND</text>
<text x="209.5" y="60.1">1</text>
<text x="209.5" y="61.8">2</text>
<text x="209.5" y="63.6">3</text>
<text x="223.5" y="63.6">4</text>
<text x="223.5" y="61.8">5</text>
<text x="223.5" y="60.1">6</text>
<text x="72.9" y="70.8">GND</text>
<text x="202.7" y="70.8">GND</text>
<text x="252.5" y="77.9">GND</text>
<text x="63" y="86.4">VDD_SYS_3.3V</text>
<text x="232.9" y="85">GND</text>
<text x="130.4" y="95.3">VDD_RTC_3.3V</text>
<text x="95.7" y="102.7">1</text>
<text x="106.1" y="102.7">2</text>
<text x="95.7" y="109.9">1</text>
<text x="106.1" y="109.9">2</text>
<text x="110.2" y="118.8">GND</text>
<text x="241.8" y="131.2">GND</text>
<text x="246.8" y="133">1</text>
<text x="246.8" y="134.7">2</text>
<text x="56.6" y="149">1</text>
<text x="67" y="149">2</text>
<text x="154.4" y="147.2">1</text>
<text x="154.4" y="149">2</text>
<text x="154.4" y="150.7">3</text>
<text x="154.4" y="152.5">4</text>
<text x="154.4" y="154.3">5</text>
<text x="232.9" y="154.3">GND</text>
<text x="208" y="156.1">GND</text>
<text x="42.7" y="168.6">GND</text>
<text x="71.1" y="168.6">GND</text>
<text x="138.7" y="170.3">GND</text>
<text x="115.6" y="184.6">GND</text>
<text x="122.7" y="184.6">GND</text>
<text x="229.9" y="196.7">NanoPi K1 Plus</text>
<text x="228.1" y="200.4">Size</text>
<text x="229.9" y="202.2">A3</text>
<text x="235.2" y="200.4">Document</text>
<text x="235.3" y="202.2">LEDs, LAN, Keys</text>
<text x="243.7" y="200.4">Number</text>
<text x="285" y="200.4">Rev</text>
<text x="285" y="202.9">V1.0 1712</text>
<text x="228.1" y="205.7">Date:</text>
<text x="237.4" y="205.7">Wednesday, April 18, 2018</text>
<text x="263.7" y="205.7">Sheet</text>
<text x="272.6" y="205.7">12</text>
<text x="277.9" y="205.7">o f</text>
<text x="283.3" y="205.7">14</text>
</g>
<g font-size="1.6" fill="#000080">
<text x="48" y="43.4">K1</text>
<text x="48" y="45.6">SW-4</text>
<text x="70.1" y="47.7">100K</text>
<text x="70.8" y="45.9">R6</text>
<text x="234.7" y="47.7">R258</text>
<text x="240" y="47.7">R259</text>
<text x="83.6" y="53">R23</text>
<text x="90.7" y="53">0R</text>
<text x="193.8" y="49.4">R262</text>
<text x="199.1" y="49.4">R263</text>
<text x="83.6" y="58.3">R33</text>
<text x="193.8" y="56.6">/NC</text>
<text x="199.1" y="56.6">/NC</text>
<text x="211.6" y="56.6">U92</text>
<text x="234.7" y="54.8">10K</text>
<text x="240" y="54.8">/NC</text>
<text x="62.2" y="60.1">R1</text>
<text x="62.2" y="61.9">330R</text>
<text x="76.5" y="60.1">C53</text>
<text x="76.5" y="61.9">100nF</text>
<text x="254.3" y="65.4">C135</text>
<text x="211.6" y="67.2">24AA025E48T-I/OT/NC</text>
<text x="234.7" y="69">R260</text>
<text x="240" y="69">R261</text>
<text x="234.7" y="76.1">/NC</text>
<text x="240" y="76.1">10K</text>
<text x="254.3" y="72.6">100nF</text>
<text x="68.6" y="95.7">R202</text>
<text x="68.6" y="97.8">10K</text>
<text x="71.1" y="102.8">R206</text>
<text x="83.6" y="102.8">1K</text>
<text x="94.2" y="106.3">PWR</text>
<text x="103.1" y="104.6">R_LED_V</text>
<text x="135.1" y="104.6">R252</text>
<text x="144" y="104.6">R254</text>
<text x="71.1" y="109.9">R203</text>
<text x="83.6" y="109.9">470R</text>
<text x="94.2" y="113.5">STAT</text>
<text x="103.1" y="111.7">G_LED_V</text>
<text x="135.1" y="108.1">10K</text>
<text x="144" y="108.1">10K</text>
<text x="211.6" y="124.1">C159</text>
<text x="237.5" y="122.3">R219</text>
<text x="237.5" y="124.5">2K</text>
<text x="246.4" y="122.3">C14</text>
<text x="246.4" y="124.5">1uF</text>
<text x="211.6" y="130.5">100pF</text>
<text x="250.4" y="131.2">MIC</text>
<text x="195.6" y="133">C160</text>
<text x="195.6" y="136.6">C161</text>
<text x="200.9" y="133">100nF</text>
<text x="200.9" y="136.6">100nF</text>
<text x="156.5" y="143.7">AV-OUT</text>
<text x="250.9" y="138.3">MIC</text>
<text x="237.5" y="145.5">R220</text>
<text x="237.5" y="147.6">2K</text>
<text x="56.9" y="150.8">L4</text>
<text x="64" y="150.8">1.8uH</text>
<text x="74.7" y="154.3">C102</text>
<text x="103.1" y="154.3">C139</text>
<text x="103.1" y="150.8">C140</text>
<text x="108.5" y="154.3">10uF</text>
<text x="108.5" y="150.8">10uF</text>
<text x="37.3" y="156.1">R70</text>
<text x="37.3" y="157.9">49.9R/1%</text>
<text x="55.1" y="156.1">C101</text>
<text x="55.1" y="159.7">150pF</text>
<text x="74.7" y="157.9">150pF</text>
<text x="156.5" y="159.7">PJ-3062S</text>
<text x="126.2" y="165">R51</text>
<text x="131.6" y="165">R52</text>
<text x="136.9" y="165">R53</text>
</g>
<g font-size="1.6" fill="#004080">
<text x="48.9" y="52.3">4</text>
<text x="50.5" y="53.2" transform="rotate(-90 50.5 53.2)">2</text>
<text x="55.1" y="52.3">3</text>
<text x="55.9" y="53.2" transform="rotate(-90 55.9 53.2)">1</text>
<text x="212.5" y="61.2">SCL</text>
<text x="212.5" y="63">VSS</text>
<text x="212.5" y="64.7">SDA</text>
<text x="218" y="61.2">VCC</text>
<text x="219.4" y="64.7">A1</text>
<text x="219.4" y="63">A0</text>
<text x="249.8" y="134.1">1</text>
<text x="249.8" y="135.8">2</text>
<text x="157.4" y="148.3">GND</text>
<text x="157.4" y="150.1">CVBS</text>
<text x="157.4" y="151.8">R</text>
<text x="157.4" y="153.6">L1</text>
<text x="157.4" y="155.4">L2</text>
</g>
<g font-size="1.6" fill="#f00">
<text x="101.5" y="53.7">GPIOL3/K1</text>
<text x="111.7" y="53.7">[5]</text>
<text x="90.7" y="58.3">0R/NC</text>
<text x="101.4" y="57.3">AP-RESET#</text>
<text x="112" y="57.3">[6]</text>
<text x="155.2" y="60.8">[5,11]</text>
<text x="155.2" y="64.4">[5,11]</text>
<text x="161.3" y="60.8">I2C0_SCL</text>
<text x="161.3" y="64.4">I2C0_SDA</text>
<text x="35.7" y="103.5">[5]</text>
<text x="39.5" y="103.5">GPIOL10/PWR-LED</text>
<text x="33.1" y="110.6">[5]</text>
<text x="36.8" y="110.6">GPIOA10/STATUS-LED</text>
<text x="152.9" y="112.4">UBOOT</text>
<text x="160.4" y="112.4">[6]</text>
<text x="152" y="116">GPIOL4/RECOVERY</text>
<text x="169.6" y="116">[5]</text>
<text x="212.7" y="116">[5]</text>
<text x="216.4" y="116">MBIAS</text>
<text x="177.1" y="133.7">[5]</text>
<text x="177.1" y="137.3">[5]</text>
<text x="180.8" y="133.7">MICIN1P</text>
<text x="180.8" y="137.3">MICIN1N</text>
<text x="23.1" y="149.7">[5]</text>
<text x="26.8" y="149.7">TV-OUT</text>
<text x="82.9" y="151.5">[5]</text>
<text x="82.9" y="155.1">[5]</text>
<text x="86.6" y="151.5">LINEOUTR</text>
<text x="86.6" y="155.1">LINEOUTL</text>
</g>
<g font-size="1.5">
<text x="39.1" y="68.8">K1=RESET: R33=0R,R6=100K,R23=NC;</text>
<text x="39.1" y="70.3">K1=GPIOL3:R33=NC,R6=100K,R23=0R</text>
<text x="56.9" y="145.2">Close to jack</text>
</g>
<g font-size="1.5" fill="#000080">
<text x="210.5" y="138.7" transform="rotate(90 210.5 138.7)">C155</text>
<text x="217.6" y="138.7" transform="rotate(90 217.6 138.7)">C154</text>
<text x="210.5" y="144" transform="rotate(90 210.5 144)">100pF</text>
<text x="217.6" y="144" transform="rotate(90 217.6 144)">100pF</text>
<text x="117.1" y="164.6" transform="rotate(-90 117.1 164.6)">10K</text>
<text x="120.6" y="164.6" transform="rotate(-90 120.6 164.6)">10K</text>
<text x="117.1" y="172.8" transform="rotate(-90 117.1 172.8)">R213</text>
<text x="120.6" y="172.8" transform="rotate(-90 120.6 172.8)">R214</text>
</g>
<text font-size="1.5" fill="#00f" x="39.1" y="148.8">Z0= 37.5ohm</text>
<g font-size="1.5" fill="#f00">
<text x="127.7" y="182.6" transform="rotate(-90 127.7 182.6)">AVRL101A1R1NTB/NC</text>
<text x="133.1" y="182.6" transform="rotate(-90 133.1 182.6)">AVRL101A1R1NTB/NC</text>
<text x="138.4" y="182.6" transform="rotate(-90 138.4 182.6)">AVRL101A1R1NTB/NC</text>
</g>
<g font-size="1.3">
<text x="30.8" y="1.3">5</text>
<text x="88.8" y="1.3">4</text>
<text x="146.9" y="1.3">3</text>
<text x="205" y="1.3">2</text>
<text x="263.1" y="1.3">1</text>
<text x=".5" y="28.4">D</text>
<text x="292.6" y="28.4">D</text>
<text x=".5" y="79.5">C</text>
<text x="292.6" y="79.5">C</text>
<text x=".5" y="130.6">B</text>
<text x="292.6" y="130.6">B</text>
<text x=".5" y="181.7">A</text>
<text x="292.6" y="181.7">A</text>
<text x="30.8" y="207.4">5</text>
<text x="88.8" y="207.4">4</text>
<text x="146.9" y="207.4">3</text>
<text x="205" y="207.4">2</text>
<text x="263.1" y="207.4">1</text>
</g>
</svg>
